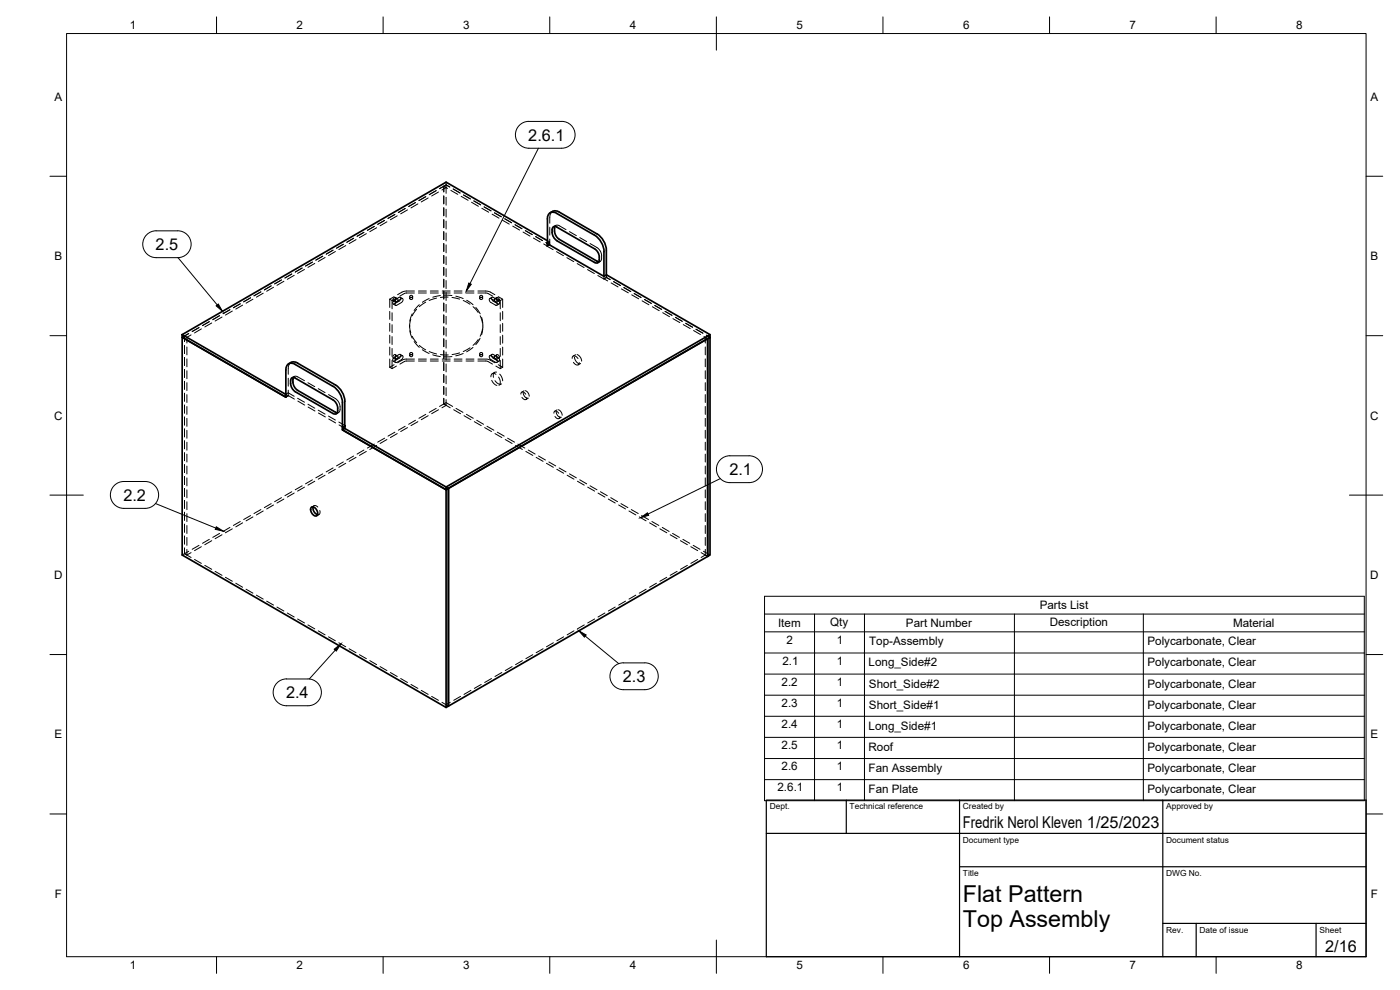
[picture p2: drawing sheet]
<svg xmlns="http://www.w3.org/2000/svg" width="420mm" height="297mm" viewBox="0 0 420 297" stroke-linecap="round" stroke-linejoin="round" font-family="sans-serif">
<!-- layer: Hidden -->
<g fill="none" stroke="#000" stroke-width=".3">
<path d="M127.8 59l-2.1 1.2M128.5 59.4l-2.1 1.2M130.9 57.2l-2.1 1.2M131.6 57.6l-2.1 1.2M133.2 55.9l1.1 .6M133.2 55.9l.7 .4-1.3 .7M133.2 55.9v1.7M133.2 58.8v2.4M133.9 54.7v.8l1.1 .6-1.1-.6M133.9 55.5l-.7 .4M133.9 55.5v2.5M133.9 59.2v2.4"/>
<path d="M133.9 55.5l-2 1.1 1.3-.7M135.3 57.1l2.1 1.2M136 56.7l2.1 1.2M138.4 58.9l2.1 1.2M141.2 59.7l-2.1-1.2 2.1 1.2M93.8 78.6l-2.1 1.2M94.5 79l-2.1 1.2M96.9 76.9l-2.1 1.1M97.6 77.3l-2.1 1.2M99.9 75.1l-2 1.1M100.6 75.5l-2 1.2M103 73.3l-2 1.2"/>
<path d="M103.8 73.7l-2.1 1.2M106.1 71.5l-2 1.2M106.8 71.9l-2 1.2M109.2 69.7l-2 1.2M109.9 70.1l-2 1.2M112.3 67.9l-2 1.2M113 68.3l-2 1.2M115.4 66.1l-2.1 1.2M116.1 66.6l-2 1.1M118.5 64.4l-2.1 1.1M119.2 64.8l-2 1.1M121.6 62.6l-2.1 1.2"/>
<path d="M122.3 63l-2.1 1.2M124.7 60.8l-2.1 1.2M125.4 61.2l-2.1 1.2M133.2 62.3v2.4M133.2 65.9v2.4M133.2 69.5v2.4M133.2 73.1v2.3M133.2 76.7v2.3M133.9 62.8v2.3M133.9 66.3v2.4M133.9 69.9v2.4M133.9 73.5v2.4"/>
<path d="M133.9 77.1v2.3M141.5 60.7l2.1 1.2M142.2 60.3l2.1 1.2-2.1-1.2M144.6 62.5l2.1 1.2M145.3 62.1l2.1 1.2M147.7 64.3l2.1 1.2M150.4 65l-2-1.2 2.1 1.3M150.8 66.1l2 1.2M153.5 66.8l-2-1.2 2.1 1.3M153.9 67.8l2.1 1.2M154.6 67.4l2.1 1.2M157 69.6l2 1.2"/>
<path d="M157.6 69.2l2.1 1.2-2-1.2M160.1 71.4l2 1.2M160.7 71l2.1 1.2-2-1.2M163.2 73.2l1.1 .7M164.1 73v.9M164.1 73.9l1.9 1M164.3 73.1v.8M164.3 72.2l.6 .4M164.9 72.6v.8l-.8 .5M164.9 73.4l-1-.6 1.1 .6M164.9 72.6l-.6 .3M165 68.2v2.4"/>
<path d="M165 71.7v1.7M165 73.4l-.7 .5M165.8 63.4l-.7 1.1-.1 2.5M166.5 68l.3-.4h.8l2.3 1.3M166.8 67.6l-.7 .4M167 75.5l2.1 1.2M170.1 77.3l2.1 1.2M170.9 69.5l2.1 1.2M173.2 79.1l2.1 1.2M174 71.3l2.1 1.2M177.1 73.1l2 1.2a3.1 3.1 0 0 1 1 4.1l-.4 .1M180.1 78.5l-.7 .4"/>
<path d="M59.7 98.3l-2 1.2M60.4 98.7l-2 1.2M62.8 96.5l-2 1.2M63.5 96.9l-2 1.2M65.9 94.7l-2 1.2M66.6 95.1l-2 1.2M69 92.9l-2 1.2M69.7 93.3l-2.1 1.2M72.1 91.2l-2.1 1.1M72.8 91.6l-2 1.1M75.2 89.4l-2.1 1.2M75.9 89.8l-2 1.2"/>
<path d="M78.3 87.6l-2.1 1.2M79 88l-2.1 1.2M81.4 85.8l-2.1 1.2M82.1 86.2l-2.1 1.2M84.5 84l-2.1 1.2M85.2 84.4l-2.1 1.2M87.6 82.2l-2.1 1.2M88.3 82.6l-2.1 1.2M90.7 80.4l-2.1 1.2M91.4 80.8l-2.1 1.2M117 89.8l.7 .4M117 89.8v2.5"/>
<path d="M117 93.4v2.4M117 97v2.4M117.7 90.2v2.5M117.7 93.8v2.4M117.7 97.4v2.4M118 91.2l.7 .4M118 90.3l.7 .4M118.2 90.2l1.6-1a.61 .61 0 0 1 .5 .6 .61 .61 0 0 1-.5 .6l-1.7 .8-.2-.4zM118.2 89.4l.1-.1a.53 .53 0 0 1 .4 .7 .53 .53 0 0 1-.7 .3zM118.3 89l-1.3 .8M118.6 89.2l.7 .5M118.9 89.8l.2-.1a.49 .49 0 0 1 .2 .7 .49 .49 0 0 1-.7 .1z"/>
<path d="M118.9 90.6l1.7-1a.61 .61 0 0 1 .4 .6 .61 .61 0 0 1-.5 .6l-1.7 .9-.2-.4zM119 89.4l-1.3 .8M120.1 89.2l.7 .4M123 88.9v.6M123 99.3l.7 2.2M123.3 95.8l-.4 2.3v-.6l.4 2.3M123.7 94.2l-.7 2.2M123.8 88.9v.6M124.4 87.3l-3.3 .1-1.8 1M124.4 87.9h-2.7l-1.7 .9M125 92.8l-1.3 1.9M125.6 87.9h2.4"/>
<path d="M125.6 87.3h2.4M125.8 91.4l-1.5 1.8M127.8 90.7l-1.9 1.3M128.8 89.6l-2 1.1M129.1 87.9h2.4M129.1 87.3h2.4M131 89.4l-2.2 .8M132.2 88.7l-2.3 .5M132.7 87.9h2.4M132.7 87.3h2.4M133.2 80.2v2.4M133.2 83.8v2.4"/>
<path d="M133.2 87.4v2.3M133.2 90.9v2.4M133.2 94.5v2.4M133.2 98.1v2.4M133.3 88.6l2.3 .1M133.9 80.6v2.4M133.9 84.2v2.4M133.9 87.8v2.4M133.9 91.3v2.4M133.9 94.9v2.4M133.9 98.5v2.4M134.5 89.1l-2.3 .1"/>
<path d="M135.7 89.2l2.2 .6M136.3 87.9h2.4M136.3 87.3h2.4M136.8 88.9l2.2 .7M139 90.2l2.1 1.1M139.9 87.9h2.3M139.9 87.3h2.3M140.1 90.1l1.9 1.3M142 92l1.5 1.8M142.8 92.3l1.3 1.9M143.4 87.3l3.3 .1 1.8 1M143.4 87.9h2.7l1.7 .9"/>
<path d="M144 88.9v.6M144.1 94.7l.7 2.3M144.5 95.2l.4 2.3-.4 2.9M144.8 98.7l-.7 2.2M144.8 88.9v.6M146.9 89.6h.4l1.4 .8a.57 .57 0 0 1 .6 .6 .57 .57 0 0 1-.6 .6l-1.6-1-.3-.5zM147.6 89.3l.3-.1 1.5 .8a.57 .57 0 0 1 .6 .6 .57 .57 0 0 1-.6 .6l-1.6-1.1zM147.7 89.2l-.7 .4M148.4 89.7a.58 .58 0 0 1 .6 .3 .58 .58 0 0 1-.1 .7l-.5-.4zM148.8 89.4l1.3 .8v2.5M149.1 89.3a.55 .55 0 0 1 .6 .3 .55 .55 0 0 1-.2 .7l-.4-.4zM149.1 89.2l-.7 .5"/>
<path d="M149.5 89l1.4 .8v2.5M149.7 90.3l-.7 .4M149.8 91.2l-.7 .4M150.1 93.8v2.4M150.1 97.4v2.4M150.9 93.4v2.4M150.9 97v2.4M150.9 89.8l-.8 .4M176.3 80.9l2.1 1.2M179.4 82.7l1.9 1M181.3 82.9v.8l.7-.4M182 83.2l-.7 .5 1.1 .6"/>
<path d="M182 83.2l1.1 .7M182 82.5v.7M182 82.5v.8l1.1 .6M183.4 84.9l2.1 1.2M186.2 85.7l-2.1-1.2 2.1 1.2M186.5 86.7l2.1 1.2M187.2 86.3l2.1 1.2-2.1-1.2M189.6 88.5l2.1 1.1M190.3 88.1l2.1 1.2M192.7 90.3l2.1 1.1M193.4 89.8l2.1 1.2M195.8 92l2 1.2"/>
<path d="M196.5 91.6l2.1 1.2-2.1-1.1M198.9 93.8l2 1.2M199.6 93.4l2.1 1.2-2.1-1.2M202 95.6l2 1.2M202.7 95.2l2 1.2M205.1 97.4l2 1.2M207.8 98.2l-2-1.2 2.1 1.2M208.2 99.2l2 1.2M208.9 98.8l2 1.2M208.9 98.8l2.1 1.2M54.7 101.2l1.9-1.1zM55.4 100.8v1.7"/>
<path d="M55.4 103.7v2.4M55.4 107.3v2.4M55.4 110.8v2.4M55.4 114.4v2.4M55.4 118v2.4M56.1 104.1v2.4M56.1 107.7v2.4M56.1 111.2v2.4M56.1 114.8v2.4M56.1 118.4v2.4M57.3 100.5l-1.2 .7v1.7M85.7 118.3l.8 .5"/>
<path d="M85.8 119.1l.7-.4 1.8 1M85.8 118.3l.7-.4 1.8 1M86.5 113.5v2.4M86.5 117.1v1.7M86.5 118.8l-.7 .4M87.3 108.8l-.7 1-.1 2.5M88 113.3l.3-.4h.7l2.4 1.3M88.3 113l-.7 .4M89.3 119.5l2.1 1.2M92.4 114.8l2.1 1.2M95.5 116.6l2.1 1.2M98.6 118.4l2 1.2a3.2 3.2 0 0 1 1.1 4.1l-.5 .2"/>
<path d="M117 110.2l.7 .4M117 100.6v2.4M117 104.1v2.4M117 107.7v2.5M117.7 101v2.4M117.7 104.5v2.4M117.7 108.1v2.5M118 108.4l.7 .4M118 107.4l.7 .5M118.2 107.3l1.6-1a.61 .61 0 0 1 .5 .7 .61 .61 0 0 1-.5 .5l-1.6 .9-.3-.3zM118.2 106.5l.1-.1a.54 .54 0 0 1 .4 .7 .54 .54 0 0 1-.7 .3zM118.3 109.4l-1.3 .8"/>
<path d="M118.6 106.4l.7 .4M118.9 107l.1-.1a.51 .51 0 0 1 .5 .5 .51 .51 0 0 1-.6 .5l-.3-.3zM118.9 107.7l1.7-1a.61 .61 0 0 1 .4 .7 .61 .61 0 0 1-.5 .5l-1.7 .9-.2-.4zM119 109.8l-1.3 .8M120.1 106.3l.7 .5M123 106.1v.6M123.7 100.9l1.3 1.9M123.8 106.1v.6M124.3 102.5l1.5 1.7M124.4 107.7l-3 .1-2.1 1M124.4 108.3h-2.7l-1.7 .9M125.6 108.3h2.4"/>
<path d="M125.6 107.7h2.4M125.9 103.6l1.9 1.4M126.7 104.9l2.1 1.2M128.8 105.5l2.2 .7M129.1 108.3h2.4M129.1 107.7h2.4M129.9 106.5l2.2 .5M132.2 106.4l2.3 .1M132.7 108.3h2.4M132.7 107.7h2.4M133.2 101.6v2.4M133.2 105.2v2.4"/>
<path d="M133.2 108.8v2.4M133.2 112.4v2.4M133.2 115.9v2.4M133.2 119.5v1.7M133.9 102.1v2.3M133.9 105.6v2.4M133.9 109.2v2.4M133.9 112.8v2.4M133.9 116.3v2.4M133.9 119.9v1.7M135.6 107l-2.3 .1M136.3 108.3h2.4"/>
<path d="M136.3 107.7h2.4M137.9 105.9l-2.2 .5M139 106.1l-2.2 .7M139.9 108.3h2.3M139.9 107.7h2.3M141.1 104.4l-2.1 1.1M141.9 104.2l-1.9 1.4M143.4 107.7l3 .1 2.1 1M143.4 108.3h2.7l1.7 .9M143.5 101.9l-1.5 1.7M144 106.1v.6M144.1 101.5l-1.3 1.9"/>
<path d="M144.8 106.1v.6M146.9 106.8h.4l1.4 .8a.57 .57 0 0 1 .6 .5 .57 .57 0 0 1-.6 .6l-1.6-.9-.3-.6zM147.6 114.1l.8 1.2 .7 .3M147.6 106.4l.3-.1 1.5 .9a.57 .57 0 0 1 .6 .5 .57 .57 0 0 1-.6 .6l-1.6-1zM147.7 106.3l-.7 .4M148.4 106.9a.58 .58 0 0 1 .6 .3 .58 .58 0 0 1-.1 .7l-.5-.4zM148.4 111.7l-.7 .4M148.5 114.2a1.69 1.69 0 0 0 1.9 1M148.8 109.8l1.3 .8M148.8 112.3a.88 .88 0 0 0-1-.2 .88 .88 0 0 0-.5 1M149 111.7a.99 .99 0 0 0-.9 .4 .99 .99 0 0 0 0 1.1M149.1 106.5a.55 .55 0 0 1 .6 .2 .55 .55 0 0 1-.2 .7l-.4-.4z"/>
<path d="M149.1 106.4l-.7 .4M149.5 109.4l1.4 .8M149.6 113.1a2.36 2.36 0 0 1 .4 2.1M149.7 107.4l-.7 .5M149.8 108.3l-.7 .5M150 112.3l.6 1 .3 1M150.1 101v2.4M150.1 104.5v2.4M150.1 108.1v2.5M150.4 115.2l-.7 .4M150.9 110.2l-.8 .4M150.9 100.6v2.4"/>
<path d="M150.9 104.1v2.4M150.9 107.7v2.5M156.3 118.2a.68 .68 0 0 1 .6-.7 .68 .68 0 0 1 .8 .6l.1 .2M156.7 119.2v.1a.73 .73 0 0 0 .7 .6 .73 .73 0 0 0 .7-.5v-.1M157 117.8l.3 1 .9 .7M157.3 117.2l-.7 .5M157.7 117.2l.8 .6 .3 1.1M158.6 119.5l-.7 .4M171.7 107.5a.74 .74 0 0 1 .6-.8 .74 .74 0 0 1 .8 .5l.4 .4M172.1 108.7a.96 .96 0 0 0 .7 .7 .96 .96 0 0 0 1-.3v-.3M172.4 107.1v.1a2.25 2.25 0 0 0 1.4 1.9M172.7 106.4l-.7 .4"/>
<path d="M173.2 106.4a2.31 2.31 0 0 1 1.4 2M174.2 109.1l-.7 .4M211.3 101l1.1 .6-.7-.4v1.7M211.7 104.1v2.4M211.7 107.7v2.4M211.7 111.2v2.4M211.7 114.8v2.4M211.7 118.4v2.4M212 100.6l1.1 .6-1.1-.6M55.4 121.5v2.4M55.4 125.1v2.4M55.4 128.7v2.4"/>
<path d="M55.4 132.3v2.3M55.4 135.9v2.3M55.4 139.4v2.4M56.1 122v2.3M56.1 125.5v2.4M56.1 129.1v2.4M56.1 132.7v2.4M56.1 136.3v2.3M56.1 139.8v2.4M89.4 120.3l2 1.2M92.4 121.3l2.1 1.2M92.5 122.1l2 1.2"/>
<path d="M95.5 123.1l2.1 1.2M95.6 123.9l2 1.2M98.6 124.8l2 1.2M98.7 125.7l2 1.2M101.6 123.8l-.7 .4M101.7 126.6l1.8 1.1M101.7 127.5l1.9 1.1v-.9M103 138.6l-2 1.2M103.5 127.8v.8l-.7 .3M103.6 128.6l-.8 .4M103.8 139l-2.1 1.2M106.1 136.8l-2 1.2"/>
<path d="M106.8 137.2l-2 1.2M109.2 135l-2 1.2M109.9 135.5l-2 1.1M112.3 133.3l-2 1.1M113 133.7l-2 1.2M115.4 131.5l-2.1 1.2M116.1 131.9l-2 1.2M118.5 129.7l-2.1 1.2M119.2 130.1l-2 1.2M121.6 127.9l-2.1 1.2M122.3 128.3l-2.1 1.2M124.7 126.1l-2.1 1.2"/>
<path d="M125.4 126.5l-2.1 1.2M127.8 124.3l-2.1 1.2M128.5 124.7l-2.1 1.2M130.9 122.5l-2.1 1.2M131.6 122.9l-2.1 1.2M133.2 121.2l.7-.4 1.9 1.1M133.2 121.2l1.9 1.2M133.2 121.2l.7 .4M133.2 121.2l-1.3 .7M133.9 121.6l-1.3 .8M136.2 122.9l2 1.2M136.9 122.5l2 1.2"/>
<path d="M139.3 124.7l2 1.2M140 124.3l2 1.2M142.3 126.5l2.1 1.2M143.1 126.1l2 1.2M145.5 128.3l2 1.2M146.2 127.9l2 1.2M148.5 130.1l2.1 1.2M149.2 129.7l2.1 1.2M151.6 131.9l2.1 1.2M152.3 131.5l2.1 1.2M154.7 133.7l2.1 1.2M155.4 133.3l2.1 1.1"/>
<path d="M157.8 135.5l2.1 1.1M158.5 135l2.1 1.2M160.9 137.2l2.1 1.2M161.6 136.8l2.1 1.2M164 139l2.1 1.2M164.7 138.6l2.1 1.2M166.2 124a.67 .67 0 0 1 .6-.7 .67 .67 0 0 1 .8 .5l.1 .2M166.6 125a.71 .71 0 0 0 .7 .7 .71 .71 0 0 0 .7-.7M166.9 123.6l.5 1.1 .7 .5M167.2 123l-.7 .4M167.6 122.9l.7 .6 .4 1.1M168.5 125.2l-.8 .4"/>
<path d="M211.7 122v2.3M211.7 125.5v2.4M211.7 129.1v2.4M211.7 132.7v2.4M211.7 136.3v2.3M211.7 139.8v2.4M55.4 143v2.4M55.4 146.6v2.3M55.4 150.1v2.4M55.4 153.7v2.4M55.4 157.3v2.4M56.1 143.4v2.4"/>
<path d="M56.1 147v2.4M56.1 150.5v2.4M56.1 154.1v2.4M56.1 157.7v2.4M69 158.2l-2 1.3M69.7 158.7l-2.1 1.2M72.1 156.5l-2.1 1.2M72.8 156.9l-2 1.2M75.2 154.7l-2.1 1.2M75.9 155.1l-2 1.2M78.3 152.9l-2.1 1.2M79 153.3l-2.1 1.2"/>
<path d="M81.4 151.1l-2.1 1.2M82.1 151.5l-2.1 1.2M84.5 149.3l-2.1 1.2M85.2 149.7l-2.1 1.2M87.6 147.5l-2.1 1.2M88.3 147.9l-2.1 1.2M90.7 145.8l-2.1 1.1M91.4 146.2l-2.1 1.1M93.8 144l-2.1 1.2M94 152.1a.77 .77 0 0 1 .7-.5 .77 .77 0 0 1 .7 .6M94.2 151.8l-.7 .4M94.5 144.4l-2.1 1.2"/>
<path d="M95.7 154.4l-.7 .4M96 153.2a.81 .81 0 0 1-.7 1.2M96.9 142.2l-2.1 1.2M97.6 142.6l-2.1 1.2M99.9 140.4l-2 1.2M100.6 140.8l-2 1.2M133.9 146.1l.7 .4M167.1 140.8l2.1 1.2M167.8 140.4l2.1 1.2M170.2 142.6l2.1 1.2M170.9 142.2l2.1 1.2M173.3 144.4l2 1.2"/>
<path d="M174 144l2.1 1.2M176.4 146.2l2.1 1.1M177.1 145.8l2.1 1.1M179.5 147.9l2 1.2M180.2 147.5l2 1.2M182.6 149.7l2 1.2M183.3 149.3l2 1.2M185.7 151.5l2 1.2M186.4 151.1l2 1.2M188.8 153.3l2 1.2M189.5 152.9l2 1.2M191.9 155.1l2 1.2"/>
<path d="M192.6 154.7l2 1.2M194.9 156.9l2.1 1.2M195.6 156.5l2.1 1.2M198 158.7l2.1 1.2M198.8 158.2l2 1.3M211.7 143.4v2.4M211.7 147v2.4M211.7 150.5v2.4M211.7 154.1v2.4M211.7 157.7v2.4M55.4 166.1v-1.7v1.7l.7 .4M55.4 160.9v2.3"/>
<path d="M55.4 166.1l-.7 .4M55.4 166.1l1.9 1.2M56.1 161.3v2.3M56.1 164.8v1.7M56.6 165.4l-1.2 .7M57.3 165.8l-1.2 .7M58.4 167.9l2 1.1M59.7 163.6l-2 1.2M60.4 164l-2 1.2M61.5 169.6l2 1.2M62.8 161.8l-2 1.2M63.5 162.2l-2 1.2"/>
<path d="M64.6 171.4l2 1.2M65.9 160l-2 1.2M66.6 160.5l-2 1.1M67.6 173.2l2.1 1.2M70.8 175l2 1.2M73.9 176.8l2 1.2M76.9 178.6l2.1 1.2M190.8 178.6l-2 1.2M193.9 176.8l-2 1.2M197 175l-2.1 1.2M200.1 173.2l-2.1 1.2M201.1 160.5l2.1 1.1"/>
<path d="M201.8 160l2.1 1.2M203.2 171.4l-2.1 1.2M204.2 162.2l2.1 1.2M204.9 161.8l2.1 1.2M206.3 169.6l-2.1 1.2M207.3 164l2.1 1.2M208 163.6l2.1 1.2M209.4 167.9l-2.1 1.1M211.1 165.4l2 1.1M211.7 164.8v1.7l.7 .4-2-1.1M211.7 161.3v2.3M211.7 166.5l-1.3 .8"/>
<path d="M80 180.4l2.1 1.2M83.1 182.1l2.1 1.2M86.2 183.9l2.1 1.2M89.3 185.7l2.1 1.2M92.4 187.5l2.1 1.2M95.5 189.3l2.1 1.2M98.6 191.1l2 1.2M101.7 192.9l2.1 1.2M104.8 194.7l2 1.1M107.9 196.4l2 1.2M111 198.2l2 1.2M156.8 198.2l-2.1 1.2"/>
<path d="M159.9 196.4l-2.1 1.2M163 194.7l-2.1 1.1M166.1 192.9l-2.1 1.2M169.2 191.1l-2.1 1.2M172.3 189.3l-2.1 1.2M175.3 187.5l-2 1.2M178.5 185.7l-2.1 1.2M181.5 183.9l-2 1.2M184.6 182.1l-2 1.2M187.7 180.4l-2 1.2M114.1 200l2 1.2M117.2 201.8l2 1.2"/>
<path d="M120.2 203.6l2.1 1.2M123.3 205.4l2.1 1.2M126.4 207.1l2.1 1.3M129.5 208.9l2.1 1.2M132.6 210.7l2 1.2-.7-.5 1.2-.7M138.2 208.9l-2 1.2M141.3 207.1l-2 1.3M144.4 205.4l-2.1 1.2M147.5 203.6l-2 1.2M150.6 201.8l-2.1 1.2M153.7 200l-2.1 1.2"/>
<circle cx="123.4" cy="89.5" r=".39"/>
<circle cx="123.4" cy="89" r=".4"/>
<circle cx="144.4" cy="89.5" r=".4"/>
<circle cx="144.4" cy="89" r=".4"/>
<circle cx="123.4" cy="106.7" r=".39"/>
<circle cx="123.4" cy="106.1" r=".4"/>
<circle cx="144.4" cy="106.7" r=".4"/>
<circle cx="144.4" cy="106.1" r=".4"/>
</g>
<!-- layer: Visible -->
<g fill="none" stroke="#000" stroke-width=".51">
<path d="M164.3 72.2l-30.4-17.5-79.2 45.7M164.3 72.9l-.2 .1 17.2 9.9M165.7 68.9v.9M165.7 68.9a.86 .86 0 0 1 .4-.9 .86 .86 0 0 1 1 .1l11.3 6.6a3.2 3.2 0 0 1 1.2 4l-.7 .2-.5-.2M165.7 69.7l.4 1.4 1 1.1M165.8 63.4l-.7 .4M165.8 63.4l.8-.2 .8 .2 11.7 6.7a6.3 6.3 0 0 1 2.9 5M166.4 68.5l.2 1.8 1.2 1.5 11.9 6.7M166.6 67.9l-.2 .6M167.1 64.1l11.3 6.5a6.3 6.3 0 0 1 2.9 4.9v7.4M167.1 72.2l11.3 6.5M167.1 64a1.73 1.73 0 0 0-2-.2 1.73 1.73 0 0 0-.8 1.9v7.4"/>
<path d="M182 75.1v7.4M181.3 82.9l.7-.4 31.1 17.9v.8l-79.2 45.7-31.1-18M54.7 100.4l31 17.9v.8l-31-17.9zM85.8 119.2l-31.1-18v65.3l79.2 45.8 .7-.4v-65.4l-.7 .4v65.4M85.8 111v8.2M85.8 119.1h-.1M85.8 118.3h-.1M87.2 114.3v.8M87.2 114.3a.86 .86 0 0 1 .4-.9 .86 .86 0 0 1 1 0l11.3 6.6a3.2 3.2 0 0 1 1.2 4l-.7 .2-.5-.1M87.2 115.1l.4 1.4 1 1 11.3 6.6M87.3 108.7l1.2-.1 .8 .3 11.3 6.6M87.3 108.8l-.7 .4"/>
<path d="M87.9 114.7l.4 1.4 1 1 11.3 6.6M88 113.3l-.1 1.4M88.6 109.4l11.3 6.5a6.3 6.3 0 0 1 2.9 4.9v8.2M88.6 109.3a1.73 1.73 0 0 0-2-.1 1.73 1.73 0 0 0-.8 1.8M100.7 115.5a6.3 6.3 0 0 1 2.8 4.9v7.4M212.4 101.6l.7-.4v65.3l-.7 .4zM213.1 100.4l-79.2 45.7v.8l-31.1-17.9v-.8l31.1 17.9M100.7 123.7l.5 .1M103.5 127.7h.1l-.8 .5M93.4 152.2a1.69 1.69 0 0 1 1.9 2.2 .92 .92 0 0 1-.9 .4 .92 .92 0 0 1-.7-.7l-.5-1.3zM94 152.1a2.15 2.15 0 0 0 1.3 2.3M134.6 146.5l77.8-44.9v65.3l-77.8 45z"/>
</g>
<!-- layer: BORDER -->
<g fill="none" stroke="#000" stroke-width=".3">
<path d="M20 10.1h390v276.9h-390zM65 5.1v5M115 5.1v5M165 5.1v5M215 5.1v10M265 5.1v5M315 5.1v5M365 5.1v5M15 52.9h5M410 52.9h5M15 100.7h5M410 100.7h5"/>
<path d="M15 148.6h10M405 148.6h10M15 196.4h5M410 196.4h5M15 244.2h5M410 244.2h5M65 287v5M115 287v5M165 287v5M215 282.1v9.9M265 287v5M315 287v5"/>
<path d="M365 287v5"/>
</g>
<!-- layer: TITLEBLOCK -->
<path d="M230 240.1h180v46.9h-180zM230 250h180M254 240.1v9.9M288 240.1v46.9M349 240.1v46.9M288 260.1h122M349 277.1h61M359 277.1v9.9M395 277.1v9.9" fill="none" stroke="#000" stroke-width=".36"/>
<!-- layer: Parts Lists -->
<g fill="none" stroke="#000" stroke-width=".3">
<path d="M229.4 178.9h180v61.3h-180zM229.4 184.2h180M229.4 189.6h180M229.4 195.9h180M244.5 184.2v56M259.4 184.2v56M304.4 184.2v56M343.1 184.2v56M229.4 202.3h180M229.4 208.6h180M229.4 214.9h180M229.4 221.2h180"/>
<path d="M229.4 227.6h180M229.4 233.9h180"/>
</g>
<!-- layer: Balloons -->
<g fill="none" stroke="#000" stroke-width=".3">
<path d="M158.7 36.4h9.9M158.7 36.4a4 4 0 0 0-4 4 4 4 0 0 0 4 4.1h9.9M168.6 36.4a4 4 0 0 1 4 4 4 4 0 0 1-4 4.1M161.6 44.5l-20.5 40.6M44 70.4a4 4 0 0 1 2.9-1.2h6.4a4 4 0 0 1 4.1 4.1 4 4 0 0 1-4.1 4h-6.4a4 4 0 0 1-3.8-2.5 4 4 0 0 1 .9-4.4zM53.4 77.3l11.8 14.2M216.2 137.9a4 4 0 0 1 2.8-1.2h5.8a4 4 0 0 1 4 4.1 4 4 0 0 1-4 4h-5.8a4 4 0 0 1-3.7-2.5 4 4 0 0 1 .9-4.4zM34.3 145.7a4 4 0 0 1 2.9-1.2h6.4a4 4 0 0 1 4 4 4 4 0 0 1-4 4h-6.4a4 4 0 0 1-3.8-2.5 4 4 0 0 1 .9-4.3zM46.7 151.1l18 7.3M216.2 143.6l-21.7 10.6M100.6 195.1l-7.8 8.6M175.6 190.8l10.1 8.3"/>
<path d="M83.2 204.9a4 4 0 0 1 2.8-1.2h6.4a4 4 0 0 1 4.1 4 4 4 0 0 1-4.1 4.1h-6.4a4 4 0 0 1-3.7-2.5 4 4 0 0 1 .9-4.4zM184.2 200a4 4 0 0 1 2.9-1.1h6.4a4 4 0 0 1 4 4 4 4 0 0 1-4 4h-6.4a4 4 0 0 1-3.7-2.5 4 4 0 0 1 .8-4.4z"/>
</g>
<path d="M64.9 91.8l.6-.6 1.3 2.2zM140.7 84.9l.7 .4-1.5 2zM64.9 158.1l2.2 1.3-2.5-.6zM192.3 155.3l2-1.4 .4 .7zM100.3 194.8l2-1.6-1.4 2.2zM173.7 189.3l2.2 1.2-.5 .7z" fill="#000" stroke="#000" stroke-width=".3"/>
<g font-size="7">
<text x="289" y="270.6">Flat Pattern</text>
<text x="289" y="278.1">Top Assembly</text>
</g>
<g font-size="4.9">
<text x="158.6" y="42.2">2.6.1</text>
<text x="46.7" y="75">2.5</text>
<text x="218.9" y="142.5">2.1</text>
<text x="37" y="150.3">2.2</text>
<text x="85.9" y="209.5">2.4</text>
<text x="186.9" y="204.6">2.3</text>
<text x="289" y="248.5">Fredrik Nerol Kleven 1/25/2023</text>
<text x="397.7" y="285.7">2/16</text>
</g>
<g font-size="3.5">
<text x="39" y="8.8">1</text>
<text x="89" y="8.8">2</text>
<text x="139" y="8.8">3</text>
<text x="189" y="8.8">4</text>
<text x="239" y="8.8">5</text>
<text x="289" y="8.8">6</text>
<text x="339" y="8.8">7</text>
<text x="389" y="8.8">8</text>
<text x="16.3" y="30.2">A</text>
<text x="411.3" y="30.2">A</text>
<text x="16.3" y="78">B</text>
<text x="411.3" y="78">B</text>
<text x="16.2" y="125.9">C</text>
<text x="411.2" y="125.9">C</text>
<text x="16.2" y="173.7">D</text>
<text x="411.2" y="173.7">D</text>
<text x="312" y="182.8">Parts List</text>
<text x="233.5" y="188.2">Item</text>
<text x="249.2" y="187.8">Qty</text>
<text x="271.9" y="188.2">Part Number</text>
<text x="315" y="187.8">Description</text>
<text x="370.1" y="188.2">Material</text>
<text x="236" y="193.1">2</text>
<text x="251.1" y="193.1">1</text>
<text x="260.9" y="193.6">Top-Assembly</text>
<text x="344.4" y="193.6">Polycarbonate, Clear</text>
<text x="234.8" y="199.4">2.1</text>
<text x="251.1" y="199.4">1</text>
<text x="260.7" y="200">Long_Side#2</text>
<text x="344.4" y="200">Polycarbonate, Clear</text>
<text x="234.6" y="205.8">2.2</text>
<text x="251.1" y="205.8">1</text>
<text x="260.8" y="206.3">Short_Side#2</text>
<text x="344.4" y="206.3">Polycarbonate, Clear</text>
<text x="234.5" y="212.1">2.3</text>
<text x="251.1" y="212.1">1</text>
<text x="260.8" y="212.6">Short_Side#1</text>
<text x="344.4" y="212.6">Polycarbonate, Clear</text>
<text x="16.3" y="221.6">E</text>
<text x="234.5" y="218.4">2.4</text>
<text x="251.1" y="218.4">1</text>
<text x="260.7" y="219">Long_Side#1</text>
<text x="344.4" y="219">Polycarbonate, Clear</text>
<text x="411.3" y="221.6">E</text>
<text x="234.5" y="224.8">2.5</text>
<text x="251.1" y="224.8">1</text>
<text x="260.7" y="225.3">Roof</text>
<text x="344.4" y="225.3">Polycarbonate, Clear</text>
<text x="234.5" y="231.1">2.6</text>
<text x="251.1" y="231.1">1</text>
<text x="260.7" y="231.6">Fan Assembly</text>
<text x="344.4" y="231.6">Polycarbonate, Clear</text>
<text x="233.3" y="237.4">2.6.1</text>
<text x="251.1" y="237.4">1</text>
<text x="260.7" y="237.9">Fan Plate</text>
<text x="344.4" y="238">Polycarbonate, Clear</text>
<text x="16.4" y="269.4">F</text>
<text x="411.4" y="269.4">F</text>
<text x="39" y="290.8">1</text>
<text x="89" y="290.8">2</text>
<text x="139" y="290.8">3</text>
<text x="189" y="290.8">4</text>
<text x="239" y="290.8">5</text>
<text x="289" y="290.8">6</text>
<text x="339" y="290.8">7</text>
<text x="389" y="290.8">8</text>
</g>
<g font-size="2.5">
<text x="231" y="242.9">Dept.</text>
<text x="255" y="242.9">Technical reference</text>
<text x="289" y="242.9">Created by</text>
<text x="350" y="242.9">Approved by</text>
<text x="289" y="252.8">Document type</text>
<text x="350" y="252.8">Document status</text>
<text x="289" y="262.9">Title</text>
<text x="350" y="262.9">DWG No.</text>
<text x="350" y="279.9">Rev.</text>
<text x="360" y="279.9">Date of issue</text>
<text x="396" y="279.9">Sheet</text>
</g>
</svg>
